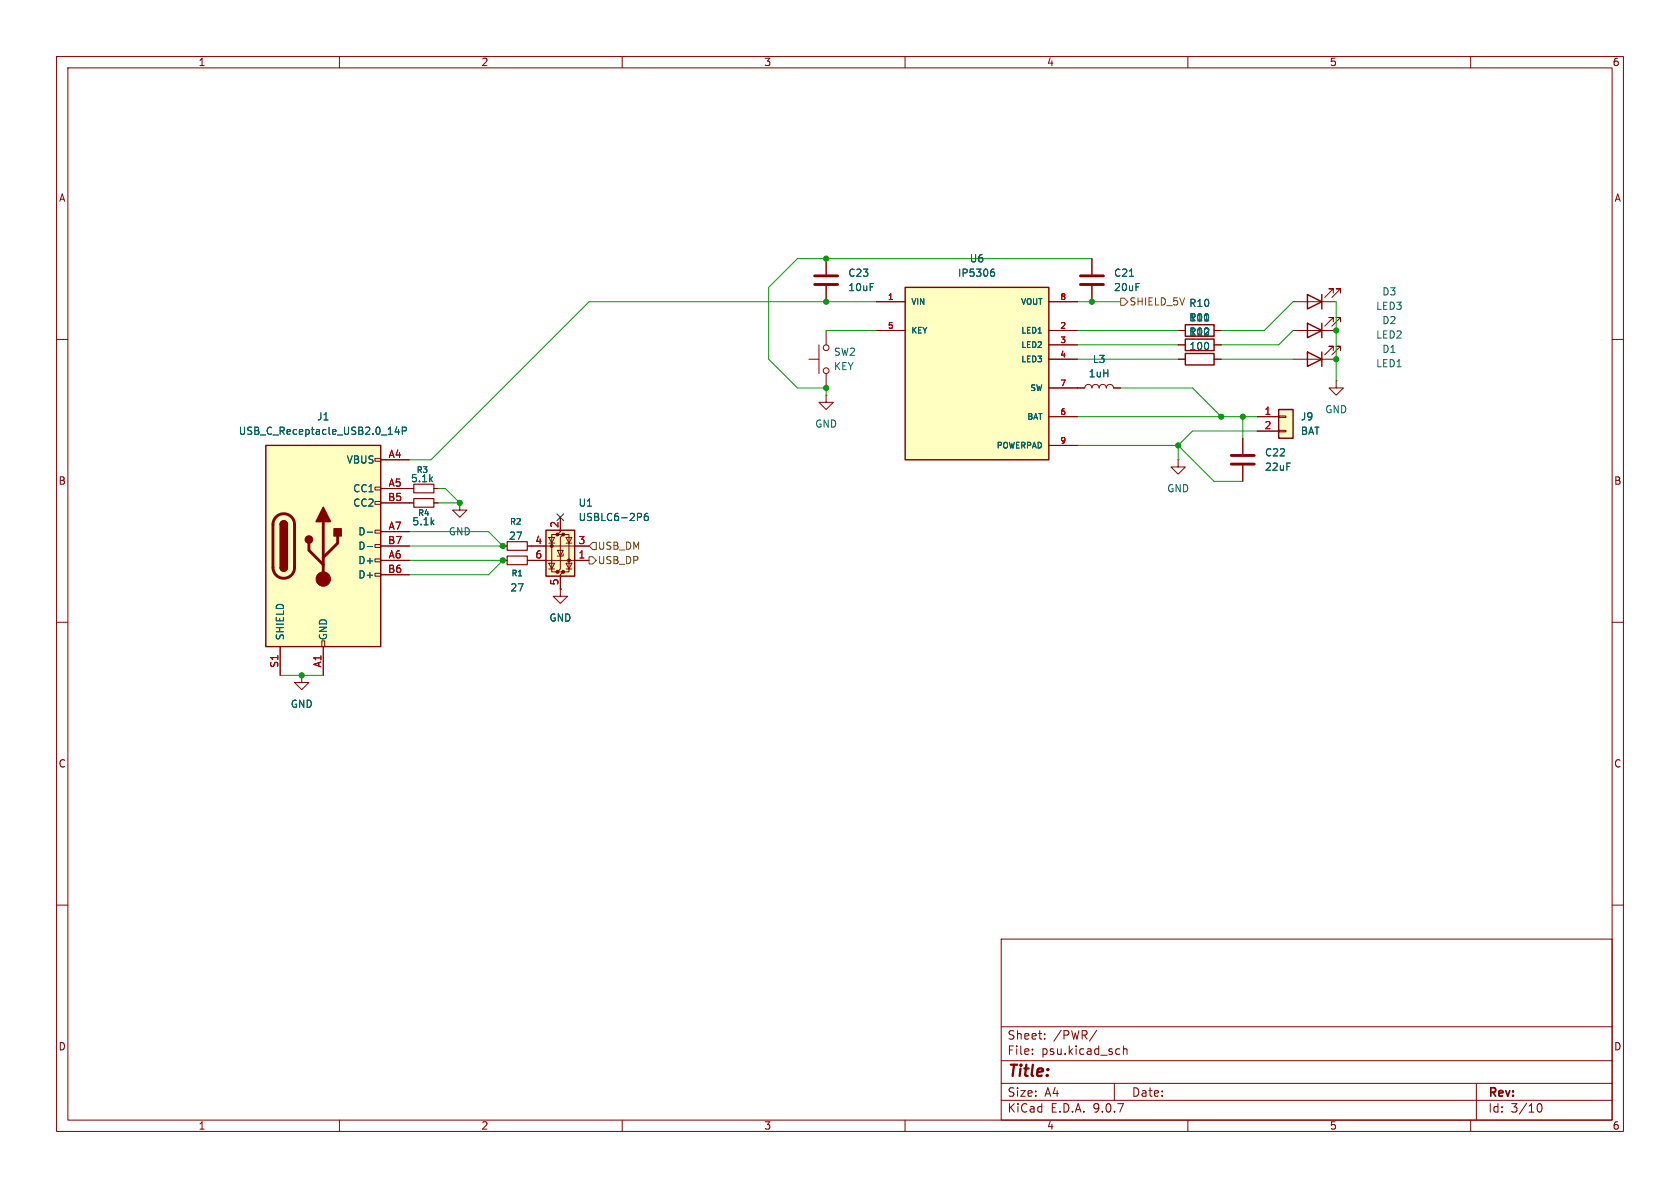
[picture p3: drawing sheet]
<svg xmlns="http://www.w3.org/2000/svg" width="297mm" height="210mm" viewBox="0 0 297 210" stroke-linecap="round" stroke-linejoin="round" font-family="sans-serif">
<g fill="none" stroke="#840000" stroke-width=".18">
<path d="M10 10h277v190h-277zM12 12h273v186h-273zM60 10v2M110 10v2M160 10v2M210 10v2M260 10v2M10 60h2M285 60h2M88.9 96.5h.8M88.9 99.1h.8M93.2 96.5h.8"/>
<path d="M93.2 99.1h.8M10 110h2M285 110h2M10 160h2M177 166h108v32h-108zM285 160h2M60 198v2M110 198v2M160 198v2M177 194.5h108M177 191.5h108M177 187.5h108"/>
<path d="M177 181.5h108M182.5 186.3v.1M182.5 185.5v.1M184.7 183.6v.1M184.7 182.8v.1M193.9 182.1l-1.3 2M197 191.5v3M197.8 185.4l.2 .1M198 186.3l-.2 .1M198.6 184.9v1.5M198.6 185.5l.2-.1 .4 .1v.9M210 198v2"/>
<path d="M260 198v2M261 191.5v6.5M271.7 195.7l.2-.5 .2-.1a.81 .81 0 0 1 .6 .6 .81 .81 0 0 1-.3 .8h-.4l-.3-.5"/>
</g>
<path d="M89.7 95.8h3.5v1.5h-3.5zM89.7 98.3h3.5v1.5h-3.5z" fill="none" stroke="#840000" stroke-width=".2"/>
<path d="M47 78.7h20.3v35.6h-20.3z" fill="#ffffc2"/>
<g fill="none" stroke="#840000" stroke-width=".18">
<path d="M208.3 58.4h1.2M214.6 58.4h1.3M208.3 61h1.2M208.3 63.5h1.2M214.6 61h1.3M214.6 63.5h1.3M66.3 81h1v.5h-1zM66.3 86.1h1v.5h-1zM66.3 88.6h1v.6h-1zM66.3 93.7h1v.5h-1zM66.3 96.3h1v.5h-1zM66.3 98.8h1v.5h-1z"/>
<path d="M67.3 81.3h5.1M67.3 86.4h5.9M67.3 88.9h5.9M67.3 94h5.1M67.3 96.5h5.1M67.3 99.1h5.1M76.7 86.4h.8M76.7 88.9h.8M81.3 88.9v1.3h1.2l-1.2 1.2-1.3-1.2h1.3M81.3 88.9h.1M49.5 114.3v5.1M53.3 119.4v1.3h1.3l-1.3 1.2-1.2-1.2h1.2"/>
<path d="M53.3 119.4h.1M56.9 113.3h.5v1h-.5zM57.1 114.3v5.1M66.3 101.3h1v.6h-1zM67.3 101.6h5.1M99.1 104.1v1.3h1.2l-1.2 1.3-1.3-1.3h1.3M99.1 104.1h.1"/>
</g>
<path d="M209.5 59.9h5.1v2.1h-5.1zM209.5 57.4h5.1v2h-5.1zM47 78.7h20.3v35.6h-20.3zM209.5 62.5h5.1v2h-5.1zM49.5 92.7a.64 .64 0 0 1 .7-.6 .64 .64 0 0 1 .6 .6M49.5 100.3a.64 .64 0 0 0 .7 .7 .64 .64 0 0 0 .6-.7" fill="none" stroke="#840000" stroke-width=".25"/>
<path d="M48.8 91.4a1.9 1.9 0 0 1 2.1-.4 1.9 1.9 0 0 1 1.2 1.7v7.6a1.91 1.91 0 0 1-1.9 1.9 1.91 1.91 0 0 1-1.9-1.9v-7.7l.1-.7zM54.6 96v1.3l2.5 2.5M57.1 92.2v10.2M59.7 94.7v1.3l-2.6 2.6" fill="none" stroke="#840000" stroke-width=".51"/>
<g fill="#840000" stroke="#840000" stroke-width=".25">
<path d="M49.5 92.7h1.3v7.6h-1.3z"/>
<path d="M49.7 92.3a.64 .64 0 0 1 .7-.2 .64 .64 0 0 1 .4 .6h-1.3z"/>
<path d="M49.5 100.3h1.3a.64 .64 0 0 1-.6 .7 .64 .64 0 0 1-.7-.7z"/>
<path d="M57.1 89.7l1.3 2.5h-2.5z"/>
<path d="M59.1 93.5h1.2v1.2h-1.2z"/>
<circle cx="54.6" cy="95.4" r=".63"/>
</g>
<circle cx="57.1" cy="102.4" r="1.27" fill="#840000" stroke="#840000" stroke-width=".18"/>
<path d="M213 56.7h.7M70.2 75.4l-.4 1h.8M70.5 75.9v.9M71.1 76.2l.6-.1 .1-.2v-.3l-.7-.1v1.3M64.9 94.1h1M64.9 96.6h1" fill="none" stroke="#006464" stroke-width=".18"/>
<path d="M73.2 88.1h3.5v1.6h-3.5zM73.2 85.6h3.5v1.5h-3.5z" fill="none" stroke="#840000" stroke-width=".2"/>
<path d="M96.5 93.7h5.1v8.2h-5.1z" fill="#ffffc2"/>
<g fill="#840000" stroke="#840000" stroke-width=".18">
<circle cx="100.6" cy="99.1" r=".25"/>
<circle cx="99.6" cy="101.1" r=".25"/>
<circle cx="99.6" cy="94.5" r=".25"/>
<circle cx="98.6" cy="101.1" r=".25"/>
<circle cx="98.6" cy="94.5" r=".25"/>
<circle cx="97.5" cy="96.5" r=".25"/>
</g>
<g fill="none" stroke="#840000" stroke-width=".18">
<path d="M94 99.1h10.1M94 96.5h10.1M97 99.6h1l-.5 1zM97 95h1l-.5 1zM97 96h1M98.6 97.3h1l-.5 1zM98.6 94.5h-1.1v6.6h1.1M99.1 91.4v2.6l-.5 .5h1l-.5 .5v5.6l-.5 .5h1l-.5 .5v2.5M99.6 97.9v.4h-1M99.6 94.5h1v6.6h-1M100.1 99.6h1l-.5 1zM100.1 95h1l-.5 1z"/>
<path d="M100.1 96h1M97 100.6h1M100.1 100.6h1"/>
</g>
<path d="M96.5 93.7h5.1v8.2h-5.1z" fill="none" stroke="#840000" stroke-width=".25"/>
<path d="M113.3 90.8l.1 .2-.1 .4M114.5 90.7l-.4 .1a.86 .86 0 0 0 0 1.2l.5-.1v-.4l-.2-.3h-.3l-.2 .3" fill="none" stroke="#006464" stroke-width=".18"/>
<path d="M226.1 72.4h2.5v5.1h-2.5z" fill="#ffffc2"/>
<path d="M231.1 52.1l2.6 1.2-2.6 1.3zM231.1 57.2l2.6 1.2-2.6 1.3zM233.7 52.1v2.5M233.7 57.2v2.5M226.1 72.4h2.5v5.1h-2.5zM231.1 62.2l2.6 1.3-2.6 1.3zM233.7 62.2v2.6" fill="none" stroke="#840000" stroke-width=".25"/>
<g fill="none" stroke="#840000" stroke-width=".18">
<path d="M146 58.4v2.6M193 45.7v2.8M193 50.5v2.8M228.6 53.3h7.6M228.6 58.4h7.6M235.7 51.8v-.7h-.8h.8l-1.5 1.5M235.7 56.9v-.8h-.8h.8l-1.5 1.6M237 51.8v-.7h-.8h.8l-1.5 1.5M237 56.9v-.8h-.8h.8l-1.5 1.6M143 63.5h1.8M144.8 61v5M146 66v2.6"/>
<path d="M219.7 77.5v2.8M222.2 73.7h3.9M222.2 76.2h3.9M226.1 73.5h1.2v.3h-1.2zM226.1 76.1h1.2v.2h-1.2zM228.6 63.5h7.6M235.7 62v-.8h-.8h.8l-1.5 1.5M236.2 67.3v1.3h1.3l-1.3 1.3-1.3-1.3h1.3M236.2 67.3h.1M237 62v-.8h-.8h.8l-1.5 1.5M208.3 81.3v1.3h1.2l-1.2 1.2-1.3-1.2h1.3M208.3 81.3h.1"/>
<path d="M219.7 82.3v2.8"/>
<circle cx="146.1" cy="65.5" r=".51"/>
<circle cx="146.1" cy="61.5" r=".51"/>
</g>
<path d="M191 48.8h4.1M191 50.3h4.1M217.7 80.5h4M217.7 82h4" fill="none" stroke="#840000" stroke-width=".51"/>
<path d="M199.7 48.8h.7" fill="none" stroke="#006464" stroke-width=".18"/>
<path d="M160 50.8h25.4v30.5h-25.4z" fill="#ffffc2"/>
<path d="M160 50.8h25.4v30.5h-25.4z" fill="none" stroke="#840000" stroke-width=".25"/>
<g fill="none" stroke="#840000" stroke-width=".18">
<path d="M146 45.7v2.8M146 50.5v2.8M154.9 53.3h5.1M154.9 58.4h5.1M185.4 53.3h5.1M185.4 58.4h5.1M193 45.7v2.8M193 50.5v2.8M208.3 58.4h1.2M214.6 58.4h1.3M146 69.9v1.2h1.3l-1.3 1.3-1.2-1.3h1.2M146 69.9h.1"/>
<path d="M185.4 68.6h6.4a.64 .64 0 0 1 .6-.7 .64 .64 0 0 1 .6 .7 .64 .64 0 0 1 .7-.7 .64 .64 0 0 1 .6 .7 .64 .64 0 0 1 .6-.7 .64 .64 0 0 1 .7 .7 .64 .64 0 0 1 .6-.7 .64 .64 0 0 1 .6 .7h1.3M185.4 61h5.1M185.4 63.5h5.1M185.4 73.7h5.1M185.4 78.7h5.1M208.3 61h1.2M208.3 63.5h1.2M214.6 61h1.3M214.6 63.5h1.3M219.7 77.5v2.8M222.2 73.7h3.9M222.2 76.2h3.9"/>
<path d="M67.3 81.3h5.1M67.3 86.4h5.9M67.3 88.9h5.9M67.3 94h5.1M67.3 96.5h5.1M67.3 99.1h5.1M76.7 86.4h.8M76.7 88.9h.8M88.9 96.5h.8M88.9 99.1h.8M93.2 96.5h3.3M93.2 99.1h3.3"/>
<path d="M99.1 91.4v2.6M101.6 96.5h2.5M101.6 99.1h2.5M219.7 82.3v2.8M49.5 114.3v5.1M53.3 119.4h.1M57.1 114.3v5.1M67.3 101.6h5.1M99.1 104.1h.1M99.1 101.6v2.5"/>
</g>
<path d="M175.4 48.1h.2l.2 .2v.4l-.4 .1M175.7 47.6h-.3M199.7 48.8h.7M213 56.7h.7M70.2 75.4l-.4 1h.8M70.5 75.9v.9M71.1 76.2l.6-.1 .1-.2v-.3l-.7-.1v1.3M64.9 94.1h1M64.9 96.6h1M113.3 90.8l.1 .2-.1 .4M114.5 90.7l-.4 .1a.86 .86 0 0 0 0 1.2l.5-.1v-.4l-.2-.3h-.3l-.2 .3" fill="none" stroke="#006464" stroke-width=".18"/>
<path d="M144 48.8h4.1M144 50.3h4.1" fill="none" stroke="#840000" stroke-width=".51"/>
<path d="M198.1 52.7h.7l.6 .6-.6 .7h-.7zM104.1 98.4h.7l.6 .7-.6 .6h-.7zM104.8 95.9h.6v1.3h-.6l-.7-.7z" fill="none" stroke="#725600" stroke-width=".18"/>
<g fill="none" stroke="#009600" stroke-width=".18">
<path d="M146 58.4h8.9M154.9 53.3h-50.8l-27.9 28h-3.8M190.5 58.4h17.8M190.5 53.3h7.6M193 45.7h-52l-5.1 5.1v12.7l5.1 5.1h5v1.3M228.6 53.3l-5.1 5.1h-7.6M228.6 58.4l-2.5 2.6h-10.2M236.2 53.3v14M190.5 63.5h17.8M190.5 61h17.8M190.5 73.7h31.7M190.5 78.7h17.8"/>
<path d="M198.1 68.6h12.7l5.1 5.1M208.3 78.7l6.3 6.4h5.1M208.3 78.7v2.6M215.9 63.5h12.7M219.7 73.7v3.8M222.2 76.2h-11.4l-2.5 2.5M72.4 99.1h16.5l-2.5 2.5h-14M72.4 94h14l2.5 2.5h-16.5M77.5 86.4h1.2l2.6 2.5h-3.8M49.5 119.4h7.6"/>
</g>
<path d="M98.5 90.8l1.2 1.2M99.7 90.8l-1.2 1.2" fill="none" stroke="#000084" stroke-width=".18"/>
<g fill="#009600" stroke="#009600" stroke-width=".18">
<circle cx="53.3" cy="119.4" r=".46"/>
<circle cx="146" cy="68.6" r=".46"/>
<circle cx="88.9" cy="96.5" r=".46"/>
<circle cx="81.3" cy="88.9" r=".46"/>
<circle cx="88.9" cy="99.1" r=".46"/>
<circle cx="236.2" cy="58.4" r=".46"/>
<circle cx="215.9" cy="73.7" r=".46"/>
<circle cx="219.7" cy="73.7" r=".46"/>
<circle cx="236.2" cy="63.5" r=".46"/>
<circle cx="208.3" cy="78.7" r=".46"/>
<circle cx="193" cy="53.3" r=".46"/>
<circle cx="146" cy="45.7" r=".46"/>
<circle cx="146" cy="53.3" r=".46"/>
</g>
<text font-size="2.8" fill="#840000" x="178" y="190.9">Title:</text>
<g font-size="2.1" fill="#840000">
<text x="178" y="184">Sheet:</text>
<text x="186.2" y="184">/PWR/</text>
<text x="178" y="186.7">File:</text>
<text x="184.1" y="186.7">psu.kicad_sch</text>
<text x="178" y="196.9">KiCad</text>
<text x="178" y="194.1">Size:</text>
<text x="184.7" y="194.1">A4</text>
<text x="185.7" y="196.9">E.D.A.</text>
<text x="193.3" y="196.9">9.0.7</text>
<text x="200" y="194.1">Date:</text>
<text x="263" y="194.3">Rev:</text>
<text x="263" y="196.9">Id:</text>
<text x="267.1" y="196.9">3/10</text>
</g>
<g font-size="1.8" fill="#840000">
<text x="35" y="11.9">1</text>
<text x="85" y="11.9">2</text>
<text x="135" y="11.9">3</text>
<text x="185" y="11.9">4</text>
<text x="235" y="11.9">5</text>
<text x="285" y="11.9">6</text>
<text x="10.3" y="35.9">A</text>
<text x="285.3" y="35.9">A</text>
<text x="10.3" y="85.9">B</text>
<text x="285.3" y="85.9">B</text>
<text x="10.3" y="135.9">C</text>
<text x="285.3" y="135.9">C</text>
<text x="10.3" y="185.9">D</text>
<text x="285.3" y="185.9">D</text>
<text x="35" y="199.9">1</text>
<text x="85" y="199.9">2</text>
<text x="135" y="199.9">3</text>
<text x="185" y="199.9">4</text>
<text x="235" y="199.9">5</text>
<text x="285" y="199.9">6</text>
</g>
<g font-size="1.8" fill="#006464">
<text x="171.3" y="46.6">U6</text>
<text x="149.9" y="49.1">C23</text>
<text x="149.9" y="51.7">10uF</text>
<text x="169.3" y="49.1">IP5306</text>
<text x="196.9" y="49.1">C21</text>
<text x="196.9" y="51.7">20uF</text>
<text x="244.3" y="52.4">D3</text>
<text x="210.1" y="59.5">R12</text>
<text x="210.1" y="54.5">R10</text>
<text x="210.2" y="59.5">100</text>
<text x="210.2" y="57">100</text>
<text x="243.2" y="55">LED3</text>
<text x="244.3" y="57.5">D2</text>
<text x="147.3" y="63.1">SW2</text>
<text x="147.3" y="65.6">KEY</text>
<text x="193.1" y="64.4">L3</text>
<text x="210.2" y="62.1">100</text>
<text x="243.2" y="65.1">LED1</text>
<text x="243.2" y="60">LED2</text>
<text x="244.3" y="62.6">D1</text>
<text x="192.4" y="66.9">1uH</text>
<text x="42.1" y="77.1">USB_C_Receptacle_USB2.0_14P</text>
<text x="56" y="74.5">J1</text>
<text x="144" y="75.8">GND</text>
<text x="229.9" y="74.5">J9</text>
<text x="229.9" y="77.1">BAT</text>
<text x="234.2" y="73.3">GND</text>
<text x="61.2" y="82.1">VBUS</text>
<text x="223.5" y="80.9">C22</text>
<text x="223.5" y="83.4">22uF</text>
<text x="62.3" y="87.2">CC1</text>
<text x="62.3" y="89.8">CC2</text>
<text x="72.5" y="85.4">5.1k</text>
<text x="102.2" y="89.8">U1</text>
<text x="206.2" y="87.2">GND</text>
<text x="63.2" y="94.8">D-</text>
<text x="72.8" y="93.1">5.1k</text>
<text x="79.2" y="94.8">GND</text>
<text x="89.9" y="95.6">27</text>
<text x="102.2" y="92.3">USBLC6-2P6</text>
<text x="63.2" y="97.4">D-</text>
<text x="63.2" y="99.9">D+</text>
<text x="63.2" y="102.5">D+</text>
<text x="90.1" y="104.7">27</text>
<text x="50.4" y="113.3" transform="rotate(-90 50.4 113.3)">SHIELD</text>
<text x="58" y="113.3" transform="rotate(-90 58 113.3)">GND</text>
<text x="97" y="110.1">GND</text>
<text x="51.3" y="125.3">GND</text>
</g>
<g font-size="1.8" fill="#725600">
<text x="199.6" y="54.2">SHIELD_5V R10</text>
<text x="105.6" y="99.9">USB_DP</text>
<text x="105.6" y="97.4">USB_DM</text>
</g>
<g font-size="1.8" fill="#a90000">
<text x="223.4" y="73.4">1</text>
<text x="223.4" y="75.9">2</text>
<text x="68.6" y="81">A4</text>
<text x="68.5" y="88.6">B5</text>
<text x="68.6" y="86.1">A5</text>
<text x="68.6" y="93.7">A7</text>
<text x="98.8" y="93.4" transform="rotate(-90 98.8 93.4)">2</text>
<text x="68.5" y="96.3">B7</text>
<text x="68.5" y="101.3">B6</text>
<text x="68.6" y="98.8">A6</text>
<text x="94.5" y="98.8">6</text>
<text x="94.5" y="96.3">4</text>
<text x="102.2" y="98.8">1</text>
<text x="102.2" y="96.3">3</text>
<text x="98.8" y="103.6" transform="rotate(-90 98.8 103.6)">5</text>
<text x="49.3" y="118.2" transform="rotate(-90 49.3 118.2)">S1</text>
<text x="56.9" y="118.1" transform="rotate(-90 56.9 118.1)">A1</text>
</g>
<g font-size="1.4" fill="#a90000">
<text x="156.9" y="53.1">1</text>
<text x="187.3" y="53.1">8</text>
<text x="156.9" y="58.2">5</text>
<text x="187.3" y="58.2">2</text>
<text x="187.3" y="60.7">3</text>
<text x="187.3" y="63.2">4</text>
<text x="187.3" y="68.3">7</text>
<text x="187.3" y="73.4">6</text>
<text x="187.3" y="78.5">9</text>
</g>
<g font-size="1.4" fill="#006464">
<text x="161" y="54.1">VIN</text>
<text x="161" y="59.2">KEY</text>
<text x="180.4" y="54.1">VOUT</text>
<text x="180.4" y="59.2">LED1</text>
<text x="180.4" y="61.7">LED2</text>
<text x="180.4" y="64.2">LED3</text>
<text x="182" y="69.3">SW</text>
<text x="181.5" y="74.4">BAT</text>
<text x="73.6" y="83.8">R3</text>
<text x="176.1" y="79.5">POWERPAD</text>
<text x="73.8" y="91.4">R4</text>
<text x="90.1" y="92.9">R2</text>
<text x="90.3" y="102.1">R1</text>
</g>
</svg>
